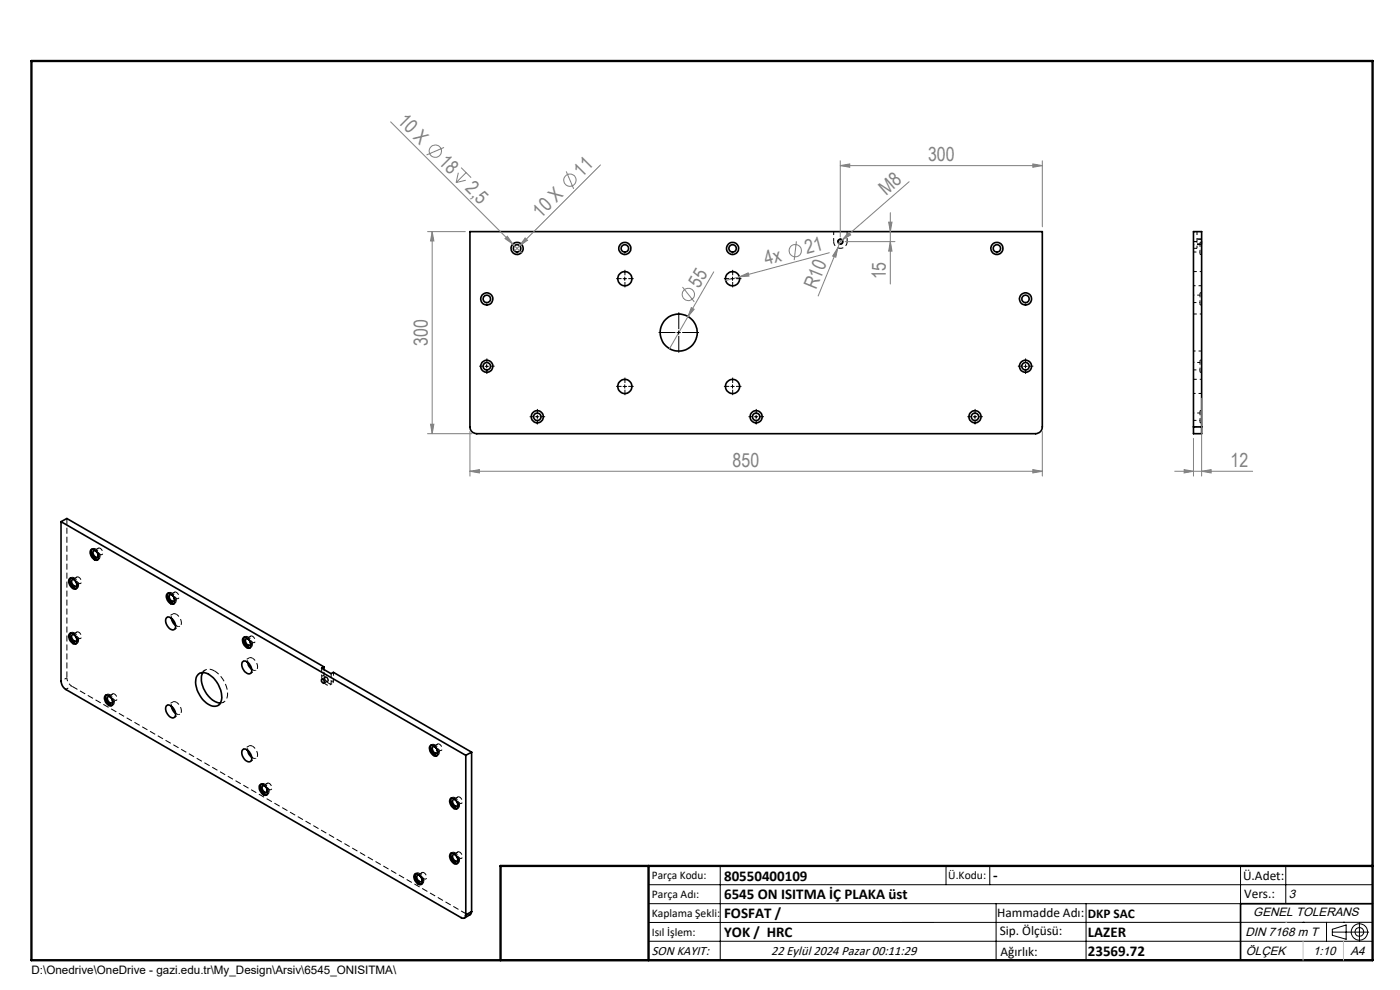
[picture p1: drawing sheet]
<svg xmlns="http://www.w3.org/2000/svg" width="297mm" height="210mm" viewBox="0 0 297 210" stroke-linecap="round" stroke-linejoin="round" font-family="sans-serif">
<path d="M176.9 51.2v-2.1M179.7 51.2v-2.1M253.9 51.2v-2.1M253.9 51.7h1M254.9 50.8h-1M15.2 145.5a2.23 2.23 0 0 1-1-1.7" fill="none" stroke="#000" stroke-width=".21" stroke-dasharray="1.3 .6" stroke-dashoffset=".5" stroke-linecap="butt"/>
<path d="M179.7 51.2a1.43 1.43 0 0 1-1.4 1.5 1.43 1.43 0 0 1-1.4-1.5M254.6 51.4v2.6M254.6 62.1v2.6M254.6 76.4v2.6M254.6 87.1v2.6" fill="none" stroke="#000" stroke-width=".21" stroke-dasharray="1.3 .6" stroke-dashoffset=".3" stroke-linecap="butt"/>
<g fill="none" stroke="#000" stroke-width=".35">
<path d="M99.7 49.1h121.4v41.4a1.45 1.45 0 0 1-1.4 1.5h-118.6a1.45 1.45 0 0 1-1.4-1.5zM253.2 90.5v1.5h1.7v-1.5M253.2 90.5v-41.4h1.7v41.4M253.2 90.5h1.7M12.9 110.7v33.8a2.3 2.3 0 0 0 1.1 1.8l83.8 48.4a.6 .6 0 0 0 .7 0 .6 .6 0 0 0 .3-.6M12.9 110.7l1.3-.7 54.5 31.5M12.9 110.7l85.9 49.5M19.3 116.6a1.42 1.42 0 0 1 1.6 1.7 .63 .63 0 0 1-.6 .6 .63 .63 0 0 1-.6-.5 1.57 1.57 0 0 1-.4-1.8zM19.5 116.5a1.62 1.62 0 0 0 1.3 2.2M20.6 117.2a.47 .47 0 0 0-.7-.4 .47 .47 0 0 0-.1 .8 .59 .59 0 0 0 .4 .5 .59 .59 0 0 0 .6-.1l-.1-.6M14.8 134.4a1.41 1.41 0 0 1 1.6 1.7 .63 .63 0 0 1-.6 .6 .63 .63 0 0 1-.7-.5 1.49 1.49 0 0 1-.3-1.8zM14.8 122.7a1.42 1.42 0 0 1 1.6 1.8 .64 .64 0 0 1-.6 .5 .64 .64 0 0 1-.7-.4 1.53 1.53 0 0 1-.3-1.9z"/>
<path d="M15 122.6a1.59 1.59 0 0 0 1.2 2.2M15 134.3a1.59 1.59 0 0 0 1.2 2.2M16.1 123.3a.46 .46 0 0 0-.7-.3 .46 .46 0 0 0-.2 .7 .7 .7 0 0 0 1 .5v-.7M16.1 135a.46 .46 0 0 0-.7-.4 .46 .46 0 0 0-.2 .8 .59 .59 0 0 0 .4 .5 .59 .59 0 0 0 .7-.1l-.1-.6M35.3 131a1.29 1.29 0 0 1 1.7 1 .95 .95 0 0 1-.4 1.6 1.96 1.96 0 0 1-1.3-2.6zM35.5 125.9a1.41 1.41 0 0 1 1.6 1.8 .63 .63 0 0 1-.6 .5 .63 .63 0 0 1-.7-.4 1.53 1.53 0 0 1-.3-1.9zM35.7 125.8a1.59 1.59 0 0 0 1.2 2.2M36.4 131.1a2.33 2.33 0 0 0 .9 1.6M36.8 126.5a.46 .46 0 0 0-.7-.3 .46 .46 0 0 0-.2 .7 .62 .62 0 0 0 .4 .5 .62 .62 0 0 0 .7-.1l-.1-.6M51.8 135.2a1.55 1.55 0 0 1 1.2 2.2 1.46 1.46 0 0 1-1.2-2.2zM51.9 135.2a1.66 1.66 0 0 0 1.2 2.2M52.9 135.8a.46 .46 0 0 0-.6-.3 .46 .46 0 0 0-.2 .7 .57 .57 0 0 0 .4 .6 .57 .57 0 0 0 .6-.1v-.6"/>
<path d="M22.3 147.5a1.33 1.33 0 0 1 1.7 1.3 .67 .67 0 0 1-.4 .9 .67 .67 0 0 1-.9-.4 1.57 1.57 0 0 1-.4-1.8zM22.5 147.4a1.63 1.63 0 0 0 1.3 2.2M23.6 148.1a.46 .46 0 0 0-.6-.3 .46 .46 0 0 0-.2 .7 .59 .59 0 0 0 .4 .5 .59 .59 0 0 0 .6-.1v-.6M35.3 149.7a1.29 1.29 0 0 1 1.7 1 .95 .95 0 0 1-.4 1.6 1.96 1.96 0 0 1-1.3-2.6zM36.4 149.8a2.33 2.33 0 0 0 .9 1.5M42.1 143a2.16 2.16 0 0 1 2.8 .5 5.8 5.8 0 0 1 2.1 5.1 1.66 1.66 0 0 1-2.9 .8 5.5 5.5 0 0 1-2.4-5.9zM43 142.7a5.3 5.3 0 0 0 3.3 6.4h.4M51.4 140.5a1.03 1.03 0 0 1 1.7 .6 1.13 1.13 0 0 1-.2 1.8 2 2 0 0 1-1.5-2.4zM51.5 159a1.3 1.3 0 0 1 1.7 1 1.08 1.08 0 0 1-.3 1.6 1.87 1.87 0 0 1-1.4-2.6zM52.5 140.5a2.14 2.14 0 0 0 .9 1.5M52.5 159.1a2.14 2.14 0 0 0 .9 1.5M68.2 144.1a.51 .51 0 0 1 .6 .3 .51 .51 0 0 1-.1 .5 .63 .63 0 0 1-.5-.8z"/>
<path d="M68.7 141.5l-.5 .2 2 1.2 .5-.3 29.3 17M68.7 141.5v.6M91.2 158.3a.86 .86 0 0 1 1.4 .5 .94 .94 0 0 1-.2 1.6 1.74 1.74 0 0 1-1.2-2.1zM91.5 158.1a1.57 1.57 0 0 0 1.2 2.1M92.6 158.7a.46 .46 0 0 0-.7-.3 .46 .46 0 0 0-.1 .7 .57 .57 0 0 0 .3 .6 .57 .57 0 0 0 .7-.1l-.1-.6M100 159.6l-1.2 .6M100 159.6v33.8M55.2 166.5a1.29 1.29 0 0 1 1.6 1.3 .67 .67 0 0 1-.4 .9 .67 .67 0 0 1-.9-.4 1.53 1.53 0 0 1-.3-1.8zM55.4 166.4a1.63 1.63 0 0 0 1.3 2.1M56.4 167a.45 .45 0 0 0-.6-.3 .45 .45 0 0 0-.1 .7 .61 .61 0 0 0 .3 .6 .61 .61 0 0 0 .7-.1l-.1-.6M95.6 169.4a1.33 1.33 0 0 1 1.6 1.3 .67 .67 0 0 1-.4 .9 .67 .67 0 0 1-.8-.4 1.57 1.57 0 0 1-.4-1.8zM95.8 169.3a1.66 1.66 0 0 0 1.2 2.2"/>
<path d="M96.9 170a.47 .47 0 0 0-.7-.4 .47 .47 0 0 0-.1 .7 .59 .59 0 0 0 .3 .6 .59 .59 0 0 0 .7-.1l-.1-.6M98.8 160.2v33.9M88 185.4a1.46 1.46 0 0 1 1.6 1.8 .64 .64 0 0 1-.6 .5 .64 .64 0 0 1-.6-.5 1.53 1.53 0 0 1-.4-1.8zM88.2 185.3a1.59 1.59 0 0 0 1.3 2.2M89.3 186a.47 .47 0 0 0-.7-.3 .47 .47 0 0 0-.1 .7 .7 .7 0 0 0 1 .5l-.1-.7M95.6 181a1.45 1.45 0 0 1 1.6 1.8 .64 .64 0 0 1-.6 .5 .64 .64 0 0 1-.6-.4 1.61 1.61 0 0 1-.4-1.9zM95.8 180.9a1.63 1.63 0 0 0 1.2 2.2M96.9 181.6a.47 .47 0 0 0-.7-.3 .47 .47 0 0 0-.1 .7 .7 .7 0 0 0 .9 .6v-.8M100 193.4l-.1 .5-1.4 .8M100 193.4l-1.2 .7M291.2 191.7h-28v12M106.2 203.7h185"/>
<circle cx="109.7" cy="52.7" r=".79"/>
<circle cx="109.7" cy="52.7" r="1.27"/>
<circle cx="132.6" cy="52.7" r=".79"/>
<circle cx="132.6" cy="52.7" r="1.27"/>
<circle cx="132.6" cy="59.1" r="1.5"/>
<circle cx="155.4" cy="59.1" r="1.5"/>
<circle cx="155.4" cy="52.7" r=".79"/>
<circle cx="155.4" cy="52.7" r="1.27"/>
<circle cx="178.3" cy="51.3" r=".49"/>
<circle cx="211.5" cy="52.7" r=".78"/>
<circle cx="211.5" cy="52.7" r="1.28"/>
<circle cx="103.3" cy="63.4" r="1.29"/>
<circle cx="103.3" cy="77.7" r="1.29"/>
<circle cx="103.3" cy="77.7" r=".8"/>
<circle cx="103.3" cy="63.4" r=".8"/>
<circle cx="144" cy="70.6" r="3.9"/>
<circle cx="217.6" cy="63.4" r="1.29"/>
<circle cx="217.6" cy="77.7" r="1.29"/>
<circle cx="217.6" cy="77.7" r=".79"/>
<circle cx="217.6" cy="63.4" r=".79"/>
<circle cx="114" cy="88.4" r=".79"/>
<circle cx="114" cy="88.4" r="1.29"/>
<circle cx="132.6" cy="82" r="1.5"/>
<circle cx="155.4" cy="82" r="1.5"/>
<circle cx="160.4" cy="88.4" r=".79"/>
<circle cx="160.4" cy="88.4" r="1.29"/>
<circle cx="206.8" cy="88.4" r=".79"/>
<circle cx="206.8" cy="88.4" r="1.29"/>
</g>
<path d="M253.2 52.7h.7M253.9 51.2h-.7M68.8 144.9l.7-.4M69 143.6l-.7 .5M69.2 143.7a.43 .43 0 0 1 .4 .4 .43 .43 0 0 1-.3 .4 .48 .48 0 0 1-.4-.4 .48 .48 0 0 1 .2-.5l.1 .1M99.8 194l-.8-.1" fill="none" stroke="#000" stroke-width=".21" stroke-dasharray="1.3 .6" stroke-dashoffset=".4" stroke-linecap="butt"/>
<g fill="none" stroke="#000" stroke-width=".21" stroke-dasharray="1.3 .6" stroke-dashoffset=".7" stroke-linecap="butt">
<path d="M253.2 53.5h1.4M253.9 52.7v-1.5M254.6 51.9h-1.4M253.2 78.5h1.4M253.2 64.2h1.4M254.6 76.9h-1.4M254.6 62.6h-1.4M253.2 89.2h1.4M254.6 87.6h-1.4M36.7 130.2l-1.2 .7M37 133.5l1.2-.7M52.8 139.6l-1.2 .7"/>
<path d="M14 146.2l1.2-.7M14.2 143.8l-1.2 .7M36.7 148.9l-1.2 .7M37 152.2l1.2-.7M43.5 142.1l-1.2 .7M46.3 149.6l1.2-.7M52.8 158.2l-1.2 .7M53.1 142.9l1.2-.7M70.3 144.7a.72 .72 0 0 1-.6 .7 .72 .72 0 0 1-.8-.5l-.5-.7-.2-.7M70.8 144.4a.72 .72 0 0 1-.6 .7 .72 .72 0 0 1-.8-.5l-.5-.7-.2-.7M53.1 161.5l1.2-.7M99 193.9l-1.2 .7"/>
</g>
<g fill="none" stroke="#000" stroke-width=".21" stroke-dasharray="1.3 .6" stroke-dashoffset=".9" stroke-linecap="butt">
<path d="M254.9 57.6h-1.7M253.2 60.6h1.7M253.2 74.5h1.7M254.9 66.6h-1.7M253.2 83.5h1.7M254.9 90.5h-1.7M254.9 80.5h-1.7M36.4 131.1a.68 .68 0 0 1 .2-.8 .68 .68 0 0 1 .8 0M36.4 149.8a.68 .68 0 0 1 .2-.8 .68 .68 0 0 1 .8 0M52.5 140.4a.68 .68 0 0 1 .2-.8 .68 .68 0 0 1 .9 0M52.5 159.1a.68 .68 0 0 1 .2-.8 .68 .68 0 0 1 .9 0M68.2 143.5v-1.8"/>
<path d="M70.3 144.7v-1.8M70.8 144.4v-1.8"/>
</g>
<g fill="none" stroke="#000" stroke-width=".21" stroke-dasharray="1.3 .6" stroke-linecap="butt">
<path d="M254.6 54h.3M254.9 51.4h-.3M254.6 64.7h.3M254.6 79h.3M254.9 62.1h-.3M254.9 76.4h-.3M254.6 89.7h.3M254.9 87.1h-.3M19.7 116.4l-.3 .1M20.6 117.2l.2 .2M20.7 118.8l.2-.2M15.1 122.5l-.2 .2"/>
<path d="M15.1 134.2l-.2 .1M16.1 123.3l.1 .2M16.1 124.9l.3-.2M16.1 136.6l.3-.2M16.2 135.2l-.1-.3M35.8 125.7l-.2 .2M36.8 126.5l.1 .2M36.9 128.1l.2-.2M52 135.1l-.3 .1M52.9 135.8l.2 .3M53 137.4l.3-.1M22.7 147.3l-.3 .1"/>
<path d="M23.7 149.7l.3-.2M23.8 148.3l-.2-.2M68.2 143.5l.5-.3M70 145.3l.5-.3M70.3 144.7l.5-.3M91.6 157.9l-.2 .2M92.6 158.7l.1 .3M55.5 166.3l-.2 .1M56.6 168.6l.2-.1M56.6 167.3l-.1-.3M92.7 160.3l.2-.1M95.9 169.2l-.2 .1"/>
<path d="M96.9 169.9l.1 .3M97 171.5l.2-.1M88.3 185.2l-.2 .2M89.4 187.6l.2-.2M89.4 186.2l-.1-.2M95.9 180.8l-.2 .2M97 183.2l.2-.1M97 181.8l-.1-.2"/>
</g>
<path d="M20.8 118.7a1 1 0 0 0 .1-1.6 .95 .95 0 0 0-1.4-.6M16.3 124.8a1 1 0 0 0 0-1.6 .95 .95 0 0 0-1.3-.6M16.3 136.5a1 1 0 0 0 0-1.7 .95 .95 0 0 0-1.3-.5M37 128a1 1 0 0 0 .1-1.6 .95 .95 0 0 0-1.4-.6M53.1 137.3a1 1 0 0 0 .1-1.6 .95 .95 0 0 0-1.3-.6M23.8 149.6a1 1 0 0 0 .1-1.6 .95 .95 0 0 0-1.3-.6M56.7 168.5a1 1 0 0 0 .1-1.6 .95 .95 0 0 0-1.4-.5M92.8 160.2a1 1 0 0 0 .1-1.6 .95 .95 0 0 0-1.4-.6M97.1 171.4a1 1 0 0 0 .1-1.6 .95 .95 0 0 0-1.4-.5M89.5 187.5a1 1 0 0 0 .1-1.6 .95 .95 0 0 0-1.4-.6M97.1 183.1a1 1 0 0 0 .1-1.6 .95 .95 0 0 0-1.4-.6" fill="none" stroke="#000" stroke-width=".21" stroke-dasharray="1.3 .6" stroke-dashoffset="-.2" stroke-linecap="butt"/>
<g fill="none" stroke="#000" stroke-width=".21" stroke-dasharray="1.3 .6" stroke-dashoffset=".6" stroke-linecap="butt">
<path d="M254.9 51.8v-1.1M20.7 118.2l1-.6M20.9 116.3l-1 .5M21.3 116.3a.81 .81 0 0 1 .2 1.4 .86 .86 0 0 1-.7-.6 .86 .86 0 0 1 .2-.9l.3 .1M16.1 124.3l1-.5M16.1 136l1-.6M16.3 122.4l-.9 .5M16.3 134.1l-.9 .5M16.7 122.4a.81 .81 0 0 1 .3 1.4 .86 .86 0 0 1-.7-.6 .86 .86 0 0 1 .1-.8h.3M16.7 134.1a.81 .81 0 0 1 .3 1.4 .86 .86 0 0 1-.7-.6 .86 .86 0 0 1 .1-.9l.3 .1M36.9 127.5l.9-.5M37 125.6l-.9 .6"/>
<path d="M37.4 125.6a.81 .81 0 0 1 .3 1.4 .86 .86 0 0 1-.7-.5 .86 .86 0 0 1 .1-.9h.3M37.4 130.3a1.92 1.92 0 0 1 .9 2.5l-.5 .1-.5-.3M53 136.8l1-.5M53.2 134.9l-1 .6M53.6 135a.81 .81 0 0 1 .3 1.3 .86 .86 0 0 1-.8-.5 .86 .86 0 0 1 .2-.9l.3 .1M53.6 139.6a1.92 1.92 0 0 1 .8 2.5l-.4 .1-.6-.2M23.7 149.1l1-.6M23.9 147.2l-1 .5M24.3 147.2a.81 .81 0 0 1 .3 1.4 .86 .86 0 0 1-.8-.6 .86 .86 0 0 1 .2-.9l.3 .1M37.4 149a1.92 1.92 0 0 1 .9 2.4l-.5 .2-.5-.3M53.6 158.3a1.92 1.92 0 0 1 .8 2.5l-.4 .1-.6-.3M68.7 143.2v-1.2"/>
<path d="M92.7 159.7l.9-.5M92.8 157.8l-.9 .6M93.2 157.9a.81 .81 0 0 1 .3 1.3 .86 .86 0 0 1-.7-.5 .86 .86 0 0 1 .2-.9l.2 .1M56.6 168.1l.9-.6M56.7 166.1l-.9 .6M57.1 166.2a.81 .81 0 0 1 .3 1.3 .86 .86 0 0 1-.7-.5 .86 .86 0 0 1 .1-.9l.3 .1M97 171l.9-.6M97.1 169l-.9 .6M97.5 169.1a.81 .81 0 0 1 .3 1.3 .86 .86 0 0 1-.7-.5 .86 .86 0 0 1 .2-.9l.2 .1M89.4 187l.9-.6M89.6 185.1l-1 .5M90 185.1a.81 .81 0 0 1 .2 1.4 .86 .86 0 0 1-.7-.6 .86 .86 0 0 1 .2-.8h.3"/>
<path d="M97 182.6l.9-.5M97.1 180.7l-.9 .6M97.5 180.8a.81 .81 0 0 1 .3 1.3 .86 .86 0 0 1-.7-.5 .86 .86 0 0 1 .2-.9l.2 .1"/>
</g>
<path d="M14.2 143.8v-33.8M99 193.9l-83.8-48.4" fill="none" stroke="#000" stroke-width=".21" stroke-dasharray="1.3 .6" stroke-dashoffset="-.1" stroke-linecap="butt"/>
<path d="M43 142.6a1.67 1.67 0 0 1 2.5-.3M45.5 142.3a5.7 5.7 0 0 1 2.6 5.9l-.5 .6-.8 .3" fill="none" stroke="#000" stroke-width=".21" stroke-dasharray="1.3 .6" stroke-dashoffset=".2" stroke-linecap="butt"/>
<g fill="none" stroke="#808080" stroke-width=".21">
<path d="M82.9 25.9l25.9 25.9M94.2 31.3l-3.7 1.6M97.2 36.6l-.4 2.1M97.8 35.6l2.1 2.1M98.8 38.2l-2 .5M98.9 36.6l-2.1 2.1M120.1 36.4l1.6 3.7M127.4 35l-17.2 17.1M178.3 35.1l2-.3v.7zM178.3 34.1v16.2M178.3 35.1h42.8M192.9 38.6l-14.2 12.3"/>
<path d="M219.1 34.8l2 .3-2 .4zM221.1 34.1v14M90.7 49.1h8M91.7 49.1v42.9M91.7 49.1l.3 2h-.7zM107.1 50.6l.5-.5 1.2 1.7zM108.8 51.8l1.8 1.8M110.2 52.1l-1.1 1.2M111.4 50.5l.5 .5-1.7 1.1zM151.4 57.7l-9.4 16.3M156.8 58.7l1.9-.8 .2 .7zM156.8 58.7l-2.8 .8"/>
<path d="M168.9 51.2l-.4 4M175.9 53.6l-19.1 5.1M177.7 52.6l-.4 2-.7-.3zM177.7 52.6l-4.1 10.2M178.3 51.3l-.6 1.3M178.7 50.9l-.9 .7M179.3 51.3h10.6M180 49.3l.4 .5-1.7 1.1zM188.5 47.1h.7l-.3 2zM188.9 51.3l.3 2h-.7zM188.9 45.1v15.1M144.8 60.9l2.5 3.1"/>
<path d="M146.6 65.3l.6 .3-1.3 1.6zM90.7 92h9.4M91.3 90h.7l-.3 2zM99.7 100l2-.4v.7zM99.7 91.5v9.5M99.7 100h121.4M219.1 99.6l2 .4-2 .3zM221.1 91.5v9.5M249.2 100h16.5M251.2 99.6l2 .4-2 .3zM253.2 93v8M254.9 100l2-.4v.7z"/>
<path d="M254.9 84.5v16.5"/>
<circle cx="92.4" cy="32.1" r="1.3"/>
<circle cx="120.9" cy="38.2" r="1.32"/>
<circle cx="168.7" cy="53.2" r="1.31"/>
<circle cx="146" cy="62.5" r="1.29"/>
</g>
<g fill="none" stroke="#000" stroke-width=".21">
<path d="M132.2 59.1h.7M132.5 58.8v.7M155 59.1h.8M155.4 58.8v.7M177.7 51.4a.57 .57 0 0 1 .5-.7 .57 .57 0 0 1 .6 .6 .57 .57 0 0 1-.7 .5M253.9 50.7h1M253.9 51.8h1M102.9 77.7h.7M103.3 77.3v.8M143.6 70.5h.8M144 70.2v.7M217.2 77.7h.7"/>
<path d="M217.6 77.3v.8M113.6 88.4h.7M114 88v.8M132.2 82h.7M132.5 81.6v.7M155 82h.8M155.4 81.6v.7M160.1 88.4h.7M160.4 88v.8M206.5 88.4h.7M206.8 88v.8M68.9 143.6a.57 .57 0 0 1 .6 .3 .57 .57 0 0 1-.1 .7l-.6-.6z"/>
<path d="M137.6 187.7h153.6M137.6 191.7h153.6M137.6 199.7h153.6M152.8 183.7v20M200.7 183.7v4M210 183.7v4M211.3 191.7v12M230.4 191.7v12M263.2 183.7v20M272.8 183.7v8M276.4 195.6h.1M281.4 195.6v4.1"/>
<path d="M282.6 197.7h7.8M282.6 197.1l3-.9v3l-3-.8zM285 195.6h.1M288.4 195.8v3.8M291.2 195.6l-153.6 .1"/>
<circle cx="288.4" cy="197.7" r="1.74"/>
<circle cx="288.4" cy="197.7" r=".93"/>
</g>
<g fill="none" stroke="#000" stroke-width=".21" stroke-dasharray="15.2 1.3 1.3 1.3" stroke-linecap="butt">
<path d="M131.9 59.1h-1.2M132.6 58.4v-1.2M132.6 59.8v1.2M133.3 59.1h1.1M154.7 59.1h-1.1M155.4 58.4v-1.2M155.4 59.8v1.2M156.1 59.1h1.2M102.6 77.7h-1M103.3 77v-1M103.3 78.4v.9M104 77.7h.9"/>
<path d="M143.3 70.5h-3.6M144 69.8v-3.6M144 71.2v3.6M144.7 70.5h3.6M216.9 77.7h-1M217.6 77v-1M217.6 78.4v.9M218.3 77.7h.9M113.3 88.4h-.9M114 87.7v-1M114 89.1v.9M114.7 88.4h.9"/>
<path d="M131.9 82h-1.2M132.6 81.2v-1.1M132.6 82.7v1.1M133.3 82h1.1M154.7 82h-1.1M155.4 81.2v-1.1M155.4 82.7v1.1M156.1 82h1.2M159.7 88.4h-.9M160.4 87.7v-1M160.4 89.1v.9M161.1 88.4h1"/>
<path d="M206.1 88.4h-.9M206.9 87.7v-1M206.9 89.1v.9M207.6 88.4h.9"/>
</g>
<path d="M6.7 12.9h284.5v190.8h-284.5zM137.6 183.7v20M291.2 183.7h-185v20" fill="none" stroke="#000" stroke-width=".5"/>
<path d="M272.8 195.6h.1M276.4 199.7v4M285 199.7v4" fill="none" stroke="#c0c0c0" stroke-width=".21"/>
<g fill="#808080">
<path d="M107.1 50.6l.5-.5 1.2 1.7z"/>
<path d="M156.8 58.7l1.9-.8 .2 .7z"/>
<path d="M180 49.3l.4 .5-1.7 1.1z"/>
<path d="M111.4 50.5l.5 .5-1.7 1.1z"/>
<path d="M146.6 65.3l.6 .3-1.3 1.6z"/>
<path d="M177.7 52.6l-.4 2-.7-.3z"/>
<path d="M99.7 100l2-.4v.7zM219.1 99.6l2 .4-2 .3zM178.3 35.1l2-.3v.7zM219.1 34.8l2 .3-2 .4z"/>
<path d="M91.3 90h.7l-.3 2zM91.7 49.1l.3 2h-.7zM188.9 51.3l.3 2h-.7zM188.5 47.1h.7l-.3 2z"/>
<path d="M251.2 99.6l2 .4-2 .3zM254.9 100l2-.4v.7z"/>
</g>
<g font-size="4.1" fill="#808080">
<text x="84.2" y="25.8" transform="rotate(45 84.2 25.8)">10 X</text>
<text x="92.9" y="34.6" transform="rotate(45 92.9 34.6)">18</text>
<text x="196.9" y="34.2">300</text>
<text x="98.5" y="40.2" transform="rotate(45 98.5 40.2)">2,5</text>
<text x="123.4" y="37.7" transform="rotate(-45 123.4 37.7)">11</text>
<text x="188" y="41.5" transform="rotate(-41 188 41.5)">M8</text>
<text x="114.7" y="46.4" transform="rotate(-45 114.7 46.4)">10 X</text>
<text x="171.2" y="54" transform="rotate(-15 171.2 54)">21</text>
<text x="162.5" y="56.3" transform="rotate(-15 162.5 56.3)">4x</text>
<text x="188" y="59.3" transform="rotate(-90 188 59.3)">15</text>
<text x="148.3" y="61.3" transform="rotate(-60 148.3 61.3)">55</text>
<text x="173.2" y="61.6" transform="rotate(-68 173.2 61.6)">R10</text>
<text x="90.8" y="73.4" transform="rotate(-90 90.8 73.4)">300</text>
<text x="155.4" y="99">850</text>
<text x="261.1" y="99">12</text>
</g>
<g font-size="3.2">
<text x="153.6" y="186.8">80550400109</text>
<text x="153.6" y="190.8">6545 ON ISITMA İÇ PLAKA üst</text>
<text x="210.7" y="186.6">-</text>
<text x="153.6" y="194.8">FOSFAT /</text>
<text x="153.6" y="198.8">YOK / HRC</text>
<text x="230.8" y="198.7">LAZER</text>
<text x="230.8" y="202.8">23569.72</text>
</g>
<g font-size="2.8">
<text x="263.7" y="186.7">Ü.Adet:</text>
<text x="263.9" y="190.5">Vers.:</text>
<text x="211.5" y="194.5">Hammadde Adı:</text>
<text x="230.8" y="194.7">DKP SAC</text>
<text x="138.3" y="202.6">SON KAYIT:</text>
<text x="163.6" y="202.6">22 Eylül 2024 Pazar 00:11:29</text>
<text x="212.1" y="198.4">Sip. Ölçüsü:</text>
<text x="212.2" y="202.7">Ağırlık:</text>
</g>
<g font-size="2.6">
<text x="273.4" y="190.4">3</text>
<text x="265.9" y="194.4">GENEL TOLERANS</text>
<text x="264.2" y="198.5">DIN 7168 m T</text>
<text x="264.3" y="202.6">ÖLÇEK</text>
<text x="278.5" y="202.6">1:10</text>
<text x="286.5" y="202.6">A4</text>
</g>
<g font-size="2.5">
<text x="138.3" y="186.4">Parça Kodu:</text>
<text x="138.3" y="190.5">Parça Adı:</text>
<text x="201.2" y="186.5">Ü.Kodu:</text>
<text x="138.3" y="194.5">Kaplama Şekli:</text>
<text x="138.3" y="198.6">Isıl İşlem:</text>
<text x="6.7" y="206.7">D:\Onedrive\OneDrive - gazi.edu.tr\My_Design\Arsiv\6545_ONISITMA\</text>
</g>
</svg>
